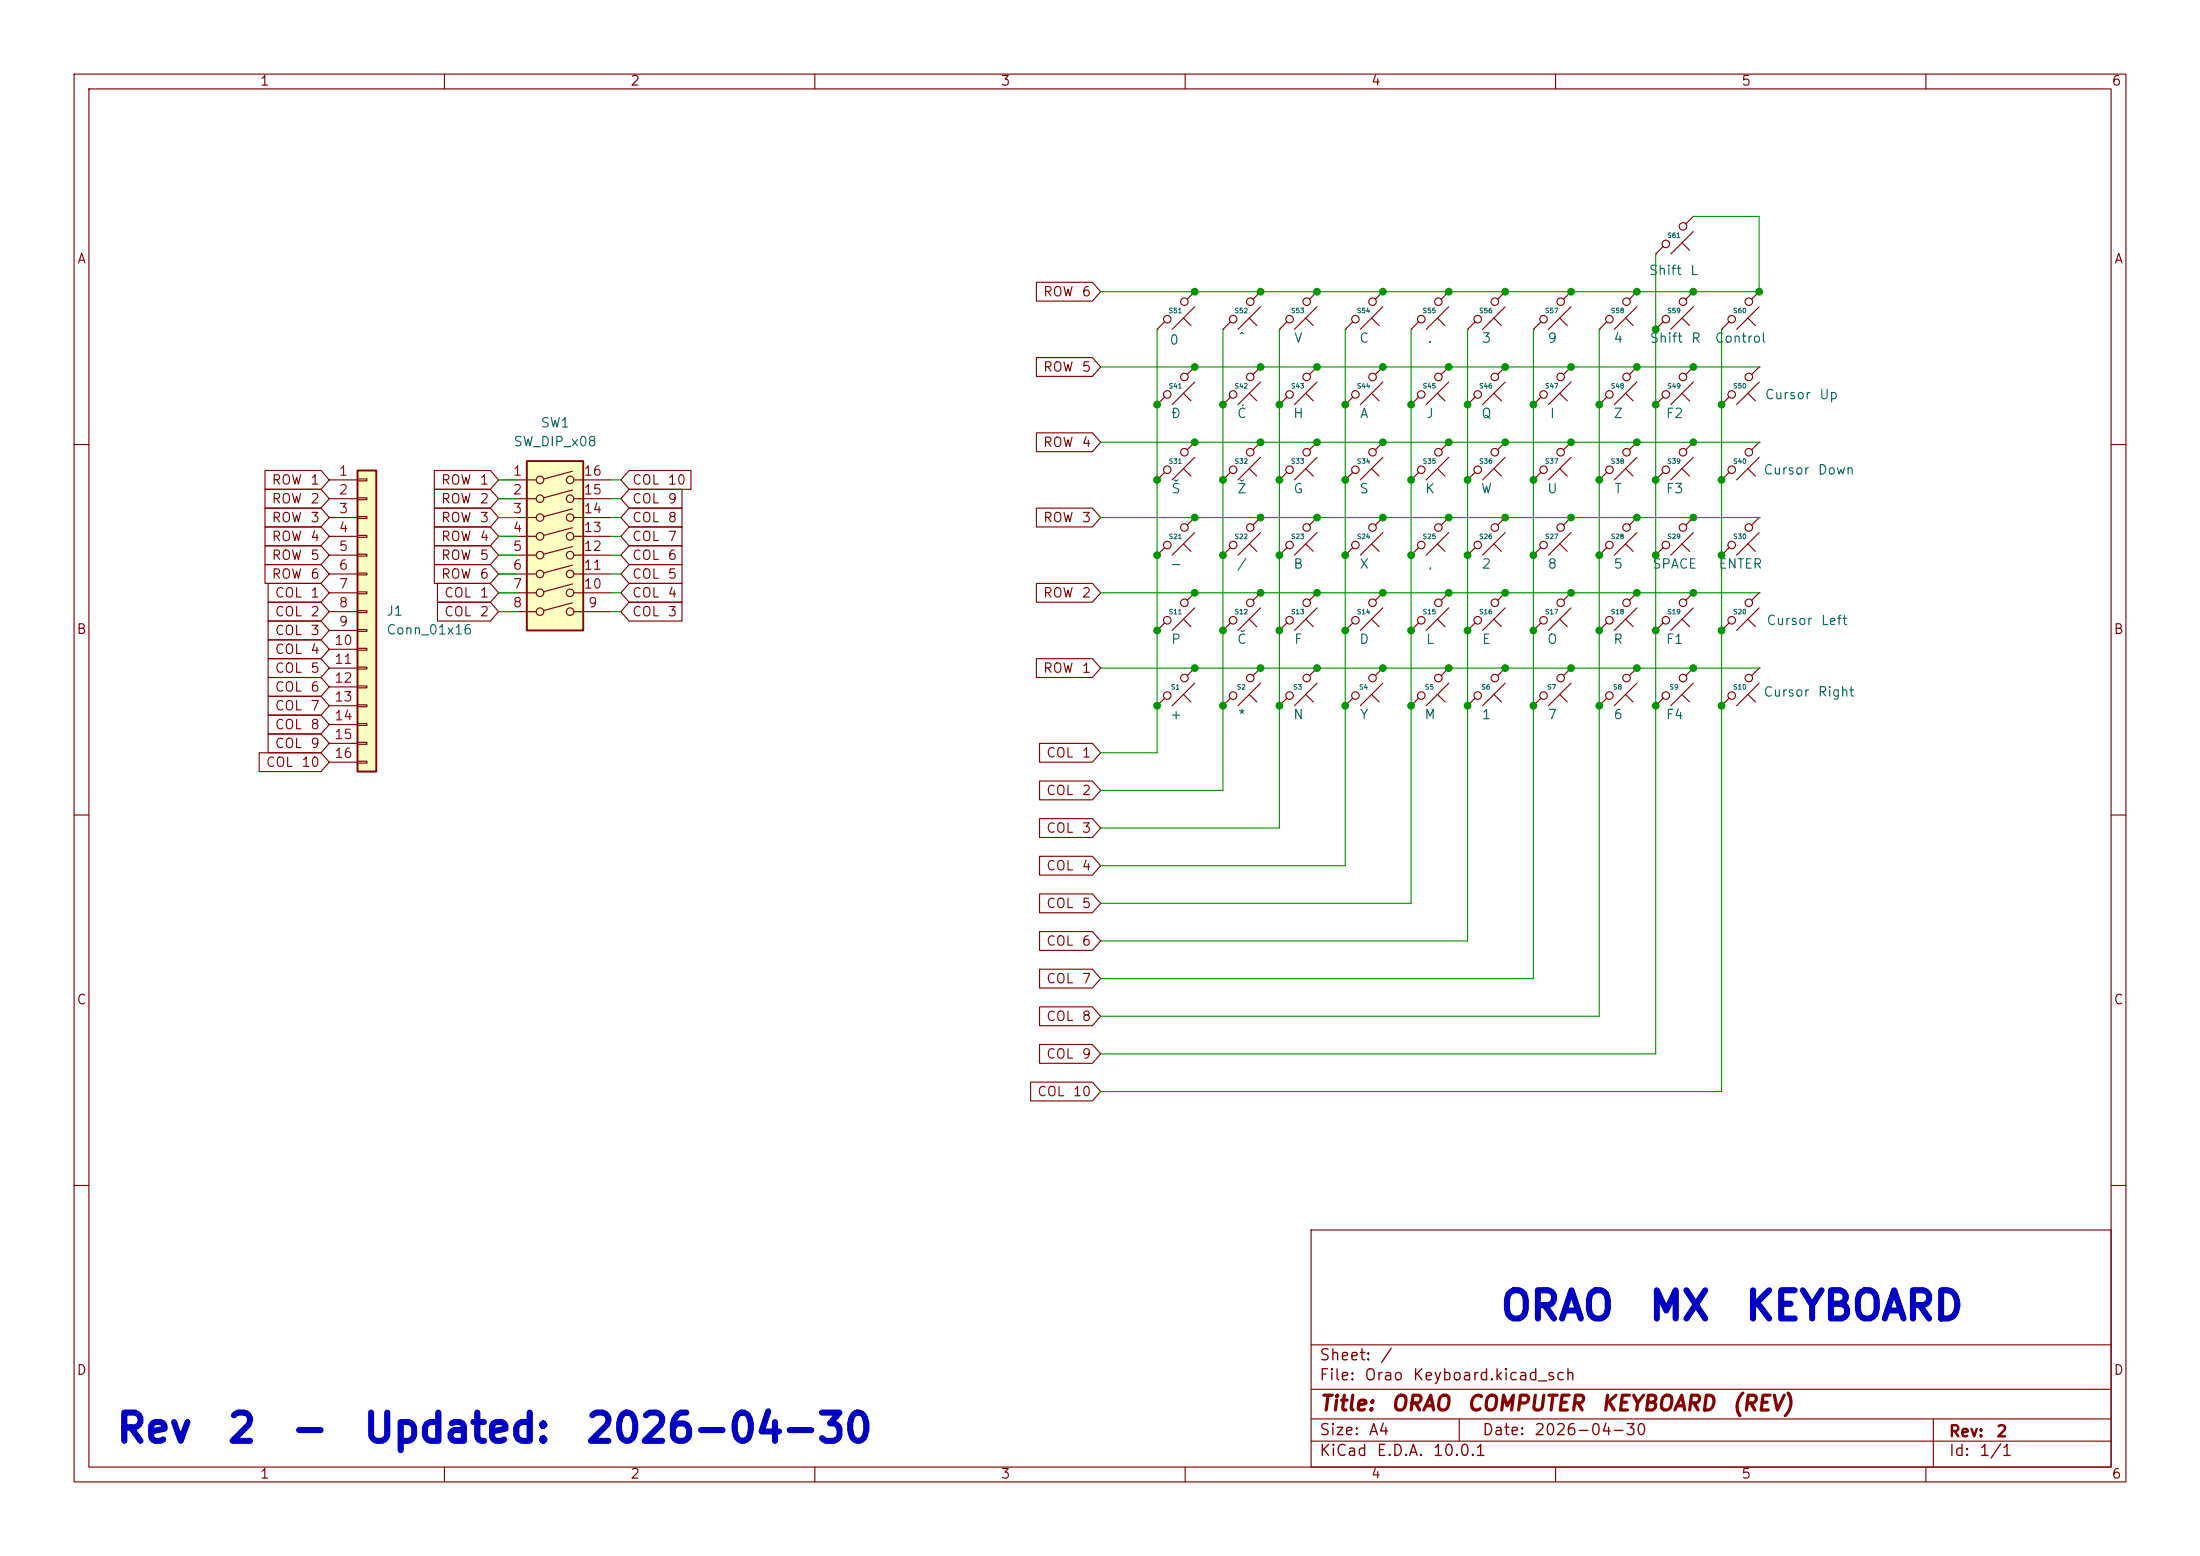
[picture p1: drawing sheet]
<svg xmlns="http://www.w3.org/2000/svg" width="297mm" height="210mm" viewBox="0 0 297 210" stroke-linecap="round" stroke-linejoin="round" font-family="sans-serif">
<g fill="none" stroke="#840000" stroke-width=".15">
<path d="M10 10h277v190h-277zM12 12h273v186h-273zM60 10v2M110 10v2M160 10v2M210 10v2M260 10v2M161.3 39.4l-1 1M161.3 39.4h.1M170.2 39.4l-1 1M170.2 39.4h.1M177.8 39.4l-1 1"/>
<path d="M177.8 39.4h.1M195.6 39.4l-1 1M195.6 39.4h.1M203.2 39.4l-1 1M203.2 39.4h.1M212.1 39.4l-1 1M212.1 39.4h.1M223.5 34.3h.1M224.5 33.3l-1 1M227.1 32.8l1 1M228.6 29.2l-1 1M228.6 29.2h.1"/>
<path d="M228.6 39.4l-1 1M228.6 39.4h.1M228.6 31.2l-3 3.1M237.5 39.4l-1 1M237.5 39.4h.1M156.2 54.6h.1M156.2 44.5h.1M157.2 53.6l-1 1M157.2 43.4l-1 1.1M159.8 53.1l1 1M159.8 42.9l1 1M161.3 59.7l-1 1"/>
<path d="M161.3 59.7h.1M161.3 49.5l-1 1M161.3 49.5h.1M161.3 51.6l-3.1 3M161.3 41.4l-3.1 3.1M165.1 54.6h.1M165.1 44.5h.1M166.1 53.6l-1 1M166.1 43.4l-1 1.1M168.7 53.1l1 1M168.7 42.9l1 1M170.2 49.5l-1 1"/>
<path d="M170.2 49.5h.1M170.2 59.7l-1 1M170.2 59.7h.1M170.2 51.6l-3.1 3M170.2 41.4l-3.1 3.1M172.7 54.6h.1M172.7 44.5h.1M173.7 53.6l-1 1M173.7 43.4l-1 1.1M176.3 53.1l1 1M176.3 42.9l1 1M177.8 49.5l-1 1"/>
<path d="M177.8 49.5h.1M177.8 51.6l-3 3M177.8 41.4l-3 3.1M181.6 54.6h.1M182.6 53.6l-1 1M185.2 53.1l1 1M186.7 59.7l-1 1M186.7 59.7h.1M186.7 49.5l-1 1M186.7 49.5h.1M186.7 51.6l-3.1 3M190.5 54.6h.1"/>
<path d="M190.5 44.5h.1M191.5 53.6l-1 1M191.5 43.4l-1 1.1M194.1 53.1l1 1M194.1 42.9l1 1M195.6 59.7l-1 1M195.6 59.7h.1M195.6 49.5l-1 1M195.6 49.5h.1M195.6 51.6l-3.1 3M195.6 41.4l-3.1 3.1M198.1 54.6h.1"/>
<path d="M198.1 44.5h.1M199.1 53.6l-1 1M199.1 43.4l-1 1.1M201.7 53.1l1 1M201.7 42.9l1 1M203.2 49.5l-1 1M203.2 49.5h.1M203.2 59.7l-1 1M203.2 59.7h.1M203.2 51.6l-3 3M203.2 41.4l-3 3.1M207 44.5h.1"/>
<path d="M207 54.6h.1M208 43.4l-1 1.1M208 53.6l-1 1M210.6 42.9l1 1M210.6 53.1l1 1M212.1 59.7l-1 1M212.1 59.7h.1M212.1 49.5l-1 1M212.1 49.5h.1M212.1 41.4l-3.1 3.1M212.1 51.6l-3.1 3M221 59.7l-1 1"/>
<path d="M221 59.7h.1M223.5 44.5h.1M224.5 43.4l-1 1.1M227.1 42.9l1 1M228.6 59.7l-1 1M228.6 59.7h.1M228.6 41.4l-3 3.1M232.4 54.6h.1M232.4 44.5h.1M233.4 53.6l-1 1M233.4 43.4l-1 1.1M236 53.1l1 1"/>
<path d="M236 42.9l1 1M237.5 59.7l-1 1M237.5 59.7h.1M237.5 49.5l-1 1M237.5 49.5h.1M237.5 51.6l-3.1 3M237.5 41.4l-3.1 3.1M10 60h2M156.2 64.8h.1M157.2 63.8l-1 1M159.8 63.2l1 1.1M161.3 61.7l-3.1 3.1"/>
<path d="M165.1 64.8h.1M166.1 63.8l-1 1M168.7 63.2l1 1.1M170.2 61.7l-3.1 3.1M172.7 74.9h.1M173.7 73.9l-1 1M176.3 73.4l1 1M177.8 69.9l-1 1M177.8 69.9h.1M177.8 71.9l-3 3M181.6 64.8h.1M182.6 63.8l-1 1"/>
<path d="M185.2 63.2l1 1.1M186.7 61.7l-3.1 3.1M190.5 64.8h.1M190.5 74.9h.1M191.5 63.8l-1 1M191.5 73.9l-1 1M194.1 63.2l1 1.1M194.1 73.4l1 1M195.6 69.9l-1 1M195.6 69.9h.1M195.6 61.7l-3.1 3.1M195.6 71.9l-3.1 3"/>
<path d="M198.1 64.8h.1M198.1 74.9h.1M199.1 63.8l-1 1M199.1 73.9l-1 1M201.7 63.2l1 1.1M201.7 73.4l1 1M203.2 69.9l-1 1M203.2 69.9h.1M203.2 61.7l-3 3.1M203.2 71.9l-3 3M207 64.8h.1M207 74.9h.1"/>
<path d="M208 63.8l-1 1M208 73.9l-1 1M210.6 63.2l1 1.1M210.6 73.4l1 1M212.1 69.9l-1 1M212.1 69.9h.1M212.1 61.7l-3.1 3.1M212.1 71.9l-3.1 3M215.9 74.9h.1M215.9 64.8h.1M216.9 73.9l-1 1M216.9 63.8l-1 1"/>
<path d="M219.5 73.4l1 1M219.5 63.2l1 1.1M221 69.9l-1 1M221 69.9h.1M221 71.9l-3.1 3M221 61.7l-3.1 3.1M223.5 74.9h.1M223.5 64.8h.1M224.5 73.9l-1 1M224.5 63.8l-1 1M227.1 73.4l1 1M227.1 63.2l1 1.1"/>
<path d="M228.6 69.9l-1 1M228.6 69.9h.1M228.6 71.9l-3 3M228.6 61.7l-3 3.1M232.4 64.8h.1M232.4 74.9h.1M233.4 63.8l-1 1M233.4 73.9l-1 1M236 63.2l1 1.1M236 73.4l1 1M237.5 69.9l-1 1M237.5 69.9h.1"/>
<path d="M237.5 61.7l-3.1 3.1M237.5 71.9l-3.1 3M285 60h2M156.2 95.3h.1M157.2 94.2l-1 1.1M159.8 93.7l1 1M161.3 90.2l-1 1M161.3 90.2h.1M161.3 92.2l-3.1 3.1M165.1 95.3h.1M166.1 94.2l-1 1.1M168.7 93.7l1 1"/>
<path d="M170.2 90.2l-1 1M170.2 90.2h.1M170.2 92.2l-3.1 3.1M172.7 85.1h.1M173.7 84.1l-1 1M176.3 83.6l1 1M177.8 80l-1 1M177.8 80h.1M177.8 82l-3 3.1M181.6 85.1h.1M182.6 84.1l-1 1M185.2 83.6l1 1"/>
<path d="M186.7 80l-1 1M186.7 80h.1M186.7 82l-3.1 3.1M190.5 85.1h.1M191.5 84.1l-1 1M194.1 83.6l1 1M195.6 80l-1 1M195.6 80h.1M195.6 82l-3.1 3.1M198.1 95.3h.1M198.1 85.1h.1M199.1 94.2l-1 1.1"/>
<path d="M199.1 84.1l-1 1M201.7 93.7l1 1M201.7 83.6l1 1M203.2 90.2l-1 1M203.2 90.2h.1M203.2 80l-1 1M203.2 80h.1M203.2 92.2l-3 3.1M203.2 82l-3 3.1M207 95.3h.1M207 85.1h.1M208 94.2l-1 1.1"/>
<path d="M208 84.1l-1 1M210.6 93.7l1 1M210.6 83.6l1 1M212.1 90.2l-1 1M212.1 90.2h.1M212.1 80l-1 1M212.1 80h.1M212.1 92.2l-3.1 3.1M212.1 82l-3.1 3.1M215.9 95.3h.1M215.9 85.1h.1M216.9 94.2l-1 1.1"/>
<path d="M216.9 84.1l-1 1M219.5 93.7l1 1M219.5 83.6l1 1M221 90.2l-1 1M221 90.2h.1M221 80l-1 1M221 80h.1M221 92.2l-3.1 3.1M221 82l-3.1 3.1M223.5 95.3h.1M223.5 85.1h.1M224.5 94.2l-1 1.1"/>
<path d="M224.5 84.1l-1 1M227.1 93.7l1 1M227.1 83.6l1 1M228.6 90.2l-1 1M228.6 90.2h.1M228.6 80l-1 1M228.6 80h.1M228.6 92.2l-3 3.1M228.6 82l-3 3.1M232.4 85.1h.1M232.4 95.3h.1M233.4 84.1l-1 1"/>
<path d="M233.4 94.2l-1 1.1M236 83.6l1 1M236 93.7l1 1M237.5 80l-1 1M237.5 80h.1M237.5 90.2l-1 1M237.5 90.2h.1M237.5 82l-3.1 3.1M237.5 92.2l-3.1 3.1M10 110h2M285 110h2M10 160h2"/>
<path d="M177 166h108v32h-108zM285 160h2M60 198v2M110 198v2M160 198v2M177 194.5h108M177 191.5h108M177 187.5h108M177 181.5h108M197 191.5v3M210 198v2M260 198v2"/>
<path d="M261 191.5v6.5"/>
<circle cx="224.9" cy="32.9" r=".51"/>
<circle cx="227.2" cy="30.6" r=".51"/>
<circle cx="157.6" cy="43.1" r=".51"/>
<circle cx="157.6" cy="53.2" r=".51"/>
<circle cx="159.9" cy="50.9" r=".51"/>
<circle cx="159.9" cy="40.7" r=".51"/>
<circle cx="166.5" cy="43.1" r=".51"/>
<circle cx="166.5" cy="53.2" r=".51"/>
<circle cx="168.8" cy="50.9" r=".51"/>
<circle cx="168.8" cy="40.7" r=".51"/>
<circle cx="174.1" cy="43.1" r=".51"/>
<circle cx="174.1" cy="53.2" r=".51"/>
<circle cx="176.4" cy="40.7" r=".51"/>
<circle cx="176.4" cy="50.9" r=".51"/>
<circle cx="183" cy="53.2" r=".51"/>
<circle cx="185.3" cy="50.9" r=".51"/>
<circle cx="191.9" cy="43.1" r=".51"/>
<circle cx="191.9" cy="53.2" r=".51"/>
<circle cx="194.2" cy="40.7" r=".51"/>
<circle cx="194.2" cy="50.9" r=".51"/>
<circle cx="199.5" cy="53.2" r=".51"/>
<circle cx="199.5" cy="43.1" r=".51"/>
<circle cx="201.8" cy="50.9" r=".51"/>
<circle cx="201.8" cy="40.7" r=".51"/>
<circle cx="208.4" cy="53.2" r=".51"/>
<circle cx="208.4" cy="43.1" r=".51"/>
<circle cx="210.7" cy="50.9" r=".51"/>
<circle cx="210.7" cy="40.7" r=".51"/>
<circle cx="224.9" cy="43.1" r=".51"/>
<circle cx="227.2" cy="40.7" r=".51"/>
<circle cx="233.8" cy="43.1" r=".51"/>
<circle cx="233.8" cy="53.2" r=".51"/>
<circle cx="236.1" cy="50.9" r=".51"/>
<circle cx="236.1" cy="40.7" r=".51"/>
<circle cx="157.6" cy="63.4" r=".51"/>
<circle cx="159.9" cy="61" r=".51"/>
<circle cx="166.5" cy="63.4" r=".51"/>
<circle cx="168.8" cy="61" r=".51"/>
<circle cx="174.1" cy="73.6" r=".51"/>
<circle cx="176.4" cy="71.2" r=".51"/>
<circle cx="183" cy="63.4" r=".51"/>
<circle cx="185.3" cy="61" r=".51"/>
<circle cx="191.9" cy="63.4" r=".51"/>
<circle cx="191.9" cy="73.6" r=".51"/>
<circle cx="194.2" cy="71.2" r=".51"/>
<circle cx="194.2" cy="61" r=".51"/>
<circle cx="199.5" cy="73.6" r=".51"/>
<circle cx="199.5" cy="63.4" r=".51"/>
<circle cx="201.8" cy="71.2" r=".51"/>
<circle cx="201.8" cy="61" r=".51"/>
<circle cx="208.4" cy="73.6" r=".51"/>
<circle cx="208.4" cy="63.4" r=".51"/>
<circle cx="210.7" cy="61" r=".51"/>
<circle cx="210.7" cy="71.2" r=".51"/>
<circle cx="217.3" cy="73.6" r=".51"/>
<circle cx="217.3" cy="63.4" r=".51"/>
<circle cx="219.6" cy="71.2" r=".51"/>
<circle cx="219.6" cy="61" r=".51"/>
<circle cx="224.9" cy="63.4" r=".51"/>
<circle cx="224.9" cy="73.6" r=".51"/>
<circle cx="227.2" cy="71.2" r=".51"/>
<circle cx="227.2" cy="61" r=".51"/>
<circle cx="233.8" cy="63.4" r=".51"/>
<circle cx="233.8" cy="73.6" r=".51"/>
<circle cx="236.1" cy="71.2" r=".51"/>
<circle cx="236.1" cy="61" r=".51"/>
<circle cx="157.6" cy="93.9" r=".51"/>
<circle cx="159.9" cy="91.5" r=".51"/>
<circle cx="166.5" cy="93.9" r=".51"/>
<circle cx="168.8" cy="91.5" r=".51"/>
<circle cx="174.1" cy="83.7" r=".51"/>
<circle cx="176.4" cy="81.4" r=".51"/>
<circle cx="183" cy="83.7" r=".51"/>
<circle cx="185.3" cy="81.4" r=".51"/>
<circle cx="191.9" cy="83.7" r=".51"/>
<circle cx="194.2" cy="81.4" r=".51"/>
<circle cx="199.5" cy="93.9" r=".51"/>
<circle cx="199.5" cy="83.7" r=".51"/>
<circle cx="201.8" cy="91.5" r=".51"/>
<circle cx="201.8" cy="81.4" r=".51"/>
<circle cx="208.4" cy="93.9" r=".51"/>
<circle cx="208.4" cy="83.7" r=".51"/>
<circle cx="210.7" cy="81.4" r=".51"/>
<circle cx="210.7" cy="91.5" r=".51"/>
<circle cx="217.3" cy="93.9" r=".51"/>
<circle cx="217.3" cy="83.7" r=".51"/>
<circle cx="219.6" cy="91.5" r=".51"/>
<circle cx="219.6" cy="81.4" r=".51"/>
<circle cx="224.9" cy="83.7" r=".51"/>
<circle cx="224.9" cy="93.9" r=".51"/>
<circle cx="227.2" cy="81.4" r=".51"/>
<circle cx="227.2" cy="91.5" r=".51"/>
<circle cx="233.8" cy="93.9" r=".51"/>
<circle cx="233.8" cy="83.7" r=".51"/>
<circle cx="236.1" cy="91.5" r=".51"/>
<circle cx="236.1" cy="81.4" r=".51"/>
</g>
<path d="M48.3 63.5h2.5v40.6h-2.5z" fill="#ffffc2"/>
<path d="M48.3 63.5h2.5v40.6h-2.5z" fill="none" stroke="#840000" stroke-width=".25"/>
<g fill="none" stroke="#840000" stroke-width=".15">
<path d="M44.4 64.8h3.9M44.4 67.3h3.9M44.4 69.9h3.9M44.4 72.4h3.9M44.4 74.9h3.9M44.4 77.5h3.9M48.3 64.6h1.2v.3h-1.2zM48.3 67.2h1.2v.2h-1.2zM48.3 69.7h1.2v.3h-1.2zM48.3 72.3h1.2v.2h-1.2zM48.3 74.8h1.2v.3h-1.2zM48.3 77.3h1.2v.3h-1.2z"/>
<path d="M48.3 79.9h1.2v.2h-1.2zM44.4 80h3.9M44.4 82.6h3.9M44.4 85.1h3.9M44.4 87.6h3.9M44.4 90.2h3.9M44.4 92.7h3.9M44.4 95.3h3.9M44.4 97.8h3.9M48.3 82.4h1.2v.3h-1.2zM48.3 85h1.2v.2h-1.2zM48.3 87.5h1.2v.3h-1.2z"/>
<path d="M48.3 90h1.2v.3h-1.2zM48.3 92.6h1.2v.2h-1.2zM48.3 95.1h1.2v.3h-1.2zM48.3 97.7h1.2v.2h-1.2zM44.4 100.3h3.9M44.4 102.9h3.9M48.3 100.2h1.2v.3h-1.2zM48.3 102.7h1.2v.3h-1.2z"/>
</g>
<path d="M71.1 62.2h7.6v22.9h-7.6z" fill="#ffffc2"/>
<g fill="none" stroke="#840000" stroke-width=".15">
<path d="M139.9 38.1h7.6l1.1 1.3-1.1 1.2h-7.6zM186.7 39.4l-1 1M186.7 39.4h.1M221 39.4l-1 1M221 39.4h.1M139.9 58.4h7.6l1.1 1.3-1.1 1.3h-7.6zM139.9 48.3h7.6l1.1 1.2-1.1 1.3h-7.6zM177.8 59.7l-1 1M177.8 59.7h.1M181.6 44.5h.1M182.6 43.4l-1 1.1M185.2 42.9l1 1"/>
<path d="M186.7 41.4l-3.1 3.1M215.9 44.5h.1M215.9 54.6h.1M216.9 43.4l-1 1.1M216.9 53.6l-1 1M219.5 42.9l1 1M219.5 53.1l1 1M221 49.5l-1 1M221 49.5h.1M221 41.4l-3.1 3.1M221 51.6l-3.1 3M223.5 54.6h.1"/>
<path d="M224.5 53.6l-1 1M227.1 53.1l1 1M228.6 49.5l-1 1M228.6 49.5h.1M228.6 51.6l-3 3M35.8 73.7h7.5l1.1 1.2-1.1 1.3h-7.5zM35.8 76.2h7.5l1.1 1.3-1.1 1.2h-7.5zM35.8 71.1h7.5l1.1 1.3-1.1 1.3h-7.5zM35.8 66h7.5l1.1 1.3-1.1 1.3h-7.5zM35.8 68.6h7.5l1.1 1.3-1.1 1.2h-7.5zM35.8 63.5h7.5l1.1 1.3-1.1 1.2h-7.5zM36.2 78.7h7.1l1.1 1.3-1.1 1.3h-7.1z"/>
<path d="M58.6 73.7h7.6l1.1 1.2-1.1 1.3h-7.6zM58.6 63.5h7.6l1.1 1.3-1.1 1.2h-7.6zM58.6 71.1h7.6l1.1 1.3-1.1 1.3h-7.6zM58.6 66h7.6l1.1 1.3-1.1 1.3h-7.6zM58.6 68.6h7.6l1.1 1.3-1.1 1.2h-7.6zM58.6 76.2h7.6l1.1 1.3-1.1 1.2h-7.6zM59.1 78.7h7.1l1.1 1.3-1.1 1.3h-7.1zM67.3 64.8h5.1M67.3 67.3h5.1M67.3 69.9h5.1M67.3 72.4h5.1M67.3 74.9h5.1"/>
<path d="M67.3 77.5h5.1M77.3 63.6l-3.9 1M77.3 66.1l-3.9 1.1M77.3 68.7l-3.9 1M77.3 71.2l-3.9 1.1M77.3 73.8l-3.9 1M77.3 76.3l-3.9 1M77.3 78.8l-3.9 1.1M77.5 64.8h5M77.5 67.3h5M77.5 69.9h5M77.5 72.4h5"/>
<path d="M77.5 74.9h5M77.5 77.5h5M84.9 63.5h8.4v2.5h-8.4l-1.1-1.2zM84.9 68.6h7.2v2.5h-7.2l-1.1-1.2zM84.9 66h7.2v2.6h-7.2l-1.1-1.3zM84.9 78.7h7.2v2.6h-7.2l-1.1-1.3zM84.9 73.7h7.2v2.5h-7.2l-1.1-1.3zM84.9 76.2h7.2v2.5h-7.2l-1.1-1.2zM84.9 71.1h7.2v2.6h-7.2l-1.1-1.3zM139.9 68.6h7.6l1.1 1.3-1.1 1.2h-7.6zM139.9 78.7h7.6l1.1 1.3-1.1 1.3h-7.6zM156.2 74.9h.1"/>
<path d="M157.2 73.9l-1 1M159.8 73.4l1 1M161.3 69.9l-1 1M161.3 69.9h.1M161.3 71.9l-3.1 3M165.1 74.9h.1M166.1 73.9l-1 1M168.7 73.4l1 1M170.2 69.9l-1 1M170.2 69.9h.1M170.2 71.9l-3.1 3M172.7 64.8h.1"/>
<path d="M173.7 63.8l-1 1M176.3 63.2l1 1.1M177.8 61.7l-3 3.1M181.6 74.9h.1M182.6 73.9l-1 1M185.2 73.4l1 1M186.7 69.9l-1 1M186.7 69.9h.1M186.7 71.9l-3.1 3M36.2 86.4h7.1l1.1 1.2-1.1 1.3h-7.1zM36.2 91.4h7.1l1.1 1.3-1.1 1.3h-7.1zM36.2 99.1h7.1l1.1 1.2-1.1 1.3h-7.1z"/>
<path d="M36.2 88.9h7.1l1.1 1.3-1.1 1.2h-7.1zM36.2 96.5h7.1l1.1 1.3-1.1 1.3h-7.1zM36.2 94h7.1l1.1 1.3-1.1 1.2h-7.1zM36.2 83.8h7.1l1.1 1.3-1.1 1.3h-7.1zM36.2 81.3h7.1l1.1 1.3-1.1 1.2h-7.1zM59.1 81.3h7.1l1.1 1.3-1.1 1.2h-7.1zM67.3 80h5.1M67.3 82.6h5.1M77.3 81.4l-3.9 1M77.5 80h5M77.5 82.6h5M84.9 81.3h7.2v2.5h-7.2l-1.1-1.2z"/>
<path d="M139.9 88.9h7.6l1.1 1.3-1.1 1.2h-7.6zM156.2 85.1h.1M157.2 84.1l-1 1M159.8 83.6l1 1M161.3 80l-1 1M161.3 80h.1M161.3 82l-3.1 3.1M165.1 85.1h.1M166.1 84.1l-1 1M168.7 83.6l1 1M170.2 80l-1 1M170.2 80h.1"/>
<path d="M170.2 82l-3.1 3.1M172.7 95.3h.1M173.7 94.2l-1 1.1M176.3 93.7l1 1M177.8 90.2l-1 1M177.8 90.2h.1M177.8 92.2l-3 3.1M181.6 95.3h.1M182.6 94.2l-1 1.1M185.2 93.7l1 1M186.7 90.2l-1 1M186.7 90.2h.1"/>
<path d="M186.7 92.2l-3.1 3.1M190.5 95.3h.1M191.5 94.2l-1 1.1M194.1 93.7l1 1M195.6 90.2l-1 1M195.6 90.2h.1M195.6 92.2l-3.1 3.1M35 101.6h8.3l1.1 1.3-1.1 1.2h-8.3zM140.3 105.4h7.2l1.1 1.3-1.1 1.3h-7.2zM140.3 100.3h7.2l1.1 1.3-1.1 1.3h-7.2zM140.3 115.6h7.2l1.1 1.2-1.1 1.3h-7.2zM140.3 110.5h7.2l1.1 1.3-1.1 1.2h-7.2z"/>
<path d="M140.3 120.6h7.2l1.1 1.3-1.1 1.3h-7.2zM140.3 130.8h7.2l1.1 1.3-1.1 1.3h-7.2zM140.3 125.7h7.2l1.1 1.3-1.1 1.3h-7.2zM140.3 135.9h7.2l1.1 1.3-1.1 1.2h-7.2zM139.1 146h8.4l1.1 1.3-1.1 1.3h-8.4zM140.3 141h7.2l1.1 1.2-1.1 1.3h-7.2z"/>
<circle cx="183" cy="43.1" r=".51"/>
<circle cx="185.3" cy="40.7" r=".51"/>
<circle cx="217.3" cy="53.2" r=".51"/>
<circle cx="217.3" cy="43.1" r=".51"/>
<circle cx="219.6" cy="40.7" r=".51"/>
<circle cx="219.6" cy="50.9" r=".51"/>
<circle cx="224.9" cy="53.2" r=".51"/>
<circle cx="227.2" cy="50.9" r=".51"/>
<circle cx="72.9" cy="67.3" r=".51"/>
<circle cx="72.9" cy="72.4" r=".51"/>
<circle cx="72.9" cy="64.8" r=".51"/>
<circle cx="72.9" cy="74.9" r=".51"/>
<circle cx="72.9" cy="77.5" r=".51"/>
<circle cx="72.9" cy="69.9" r=".51"/>
<circle cx="77" cy="67.3" r=".51"/>
<circle cx="77" cy="64.8" r=".51"/>
<circle cx="77" cy="69.9" r=".51"/>
<circle cx="77" cy="72.4" r=".51"/>
<circle cx="77" cy="77.5" r=".51"/>
<circle cx="77" cy="74.9" r=".51"/>
<circle cx="157.6" cy="73.6" r=".51"/>
<circle cx="159.9" cy="71.2" r=".51"/>
<circle cx="166.5" cy="73.6" r=".51"/>
<circle cx="168.8" cy="71.2" r=".51"/>
<circle cx="174.1" cy="63.4" r=".51"/>
<circle cx="176.4" cy="61" r=".51"/>
<circle cx="183" cy="73.6" r=".51"/>
<circle cx="185.3" cy="71.2" r=".51"/>
<circle cx="72.9" cy="82.6" r=".51"/>
<circle cx="72.9" cy="80" r=".51"/>
<circle cx="77" cy="80" r=".51"/>
<circle cx="77" cy="82.6" r=".51"/>
<circle cx="157.6" cy="83.7" r=".51"/>
<circle cx="159.9" cy="81.4" r=".51"/>
<circle cx="166.5" cy="83.7" r=".51"/>
<circle cx="168.8" cy="81.4" r=".51"/>
<circle cx="174.1" cy="93.9" r=".51"/>
<circle cx="176.4" cy="91.5" r=".51"/>
<circle cx="183" cy="93.9" r=".51"/>
<circle cx="185.3" cy="91.5" r=".51"/>
<circle cx="191.9" cy="93.9" r=".51"/>
<circle cx="194.2" cy="91.5" r=".51"/>
</g>
<path d="M71.1 62.2h7.6v22.9h-7.6z" fill="none" stroke="#840000" stroke-width=".25"/>
<g fill="none" stroke="#009600" stroke-width=".15">
<path d="M223.5 34.3v107.9h-74.9M228.6 29.2h8.9v10.2h-88.9M148.6 49.5h88.9M148.6 59.7h88.9M156.2 44.5v57.1h-7.6M165.1 44.5v62.2h-16.5M172.7 44.5v67.3h-24.1M181.6 44.5v72.3h-33M190.5 44.5v77.4h-41.9M198.1 44.5v82.5h-49.5M207 44.5v87.6h-58.4M215.9 44.5v92.7h-67.3"/>
<path d="M232.4 44.5v102.8h-83.8M67.3 69.9h2.5M67.3 64.8h2.5M67.3 67.3h2.5M67.3 74.9h2.5M67.3 72.4h2.5M67.3 77.5h2.5M82.5 69.9h1.3M82.5 64.8h1.3M82.5 67.3h1.3M82.5 74.9h1.3M82.5 72.4h1.3"/>
<path d="M82.5 77.5h1.3M148.6 69.9h88.9M67.3 80h2.5M67.3 82.6h2.5M82.5 80h1.3M82.5 82.6h1.3M148.6 80h88.9M148.6 90.2h88.9"/>
</g>
<g fill="#009600" stroke="#009600" stroke-width=".14">
<circle cx="207" cy="95.3" r=".46"/>
<circle cx="223.5" cy="95.3" r=".46"/>
<circle cx="215.9" cy="95.3" r=".46"/>
<circle cx="207" cy="85.1" r=".46"/>
<circle cx="215.9" cy="85.1" r=".46"/>
<circle cx="212.1" cy="90.2" r=".46"/>
<circle cx="203.2" cy="69.9" r=".46"/>
<circle cx="212.1" cy="80" r=".46"/>
<circle cx="203.2" cy="80" r=".46"/>
<circle cx="215.9" cy="74.9" r=".46"/>
<circle cx="232.4" cy="95.3" r=".46"/>
<circle cx="232.4" cy="85.1" r=".46"/>
<circle cx="228.6" cy="90.2" r=".46"/>
<circle cx="203.2" cy="59.7" r=".46"/>
<circle cx="207" cy="54.6" r=".46"/>
<circle cx="215.9" cy="54.6" r=".46"/>
<circle cx="203.2" cy="49.5" r=".46"/>
<circle cx="212.1" cy="69.9" r=".46"/>
<circle cx="207" cy="64.8" r=".46"/>
<circle cx="212.1" cy="49.5" r=".46"/>
<circle cx="195.6" cy="69.9" r=".46"/>
<circle cx="198.1" cy="64.8" r=".46"/>
<circle cx="212.1" cy="39.4" r=".46"/>
<circle cx="203.2" cy="39.4" r=".46"/>
<circle cx="195.6" cy="49.5" r=".46"/>
<circle cx="195.6" cy="39.4" r=".46"/>
<circle cx="223.5" cy="54.6" r=".46"/>
<circle cx="232.4" cy="54.6" r=".46"/>
<circle cx="237.5" cy="39.4" r=".46"/>
<circle cx="221" cy="59.7" r=".46"/>
<circle cx="212.1" cy="59.7" r=".46"/>
<circle cx="215.9" cy="64.8" r=".46"/>
<circle cx="223.5" cy="64.8" r=".46"/>
<circle cx="232.4" cy="74.9" r=".46"/>
<circle cx="221" cy="49.5" r=".46"/>
<circle cx="228.6" cy="39.4" r=".46"/>
<circle cx="223.5" cy="44.5" r=".46"/>
<circle cx="221" cy="39.4" r=".46"/>
<circle cx="228.6" cy="49.5" r=".46"/>
<circle cx="232.4" cy="64.8" r=".46"/>
<circle cx="228.6" cy="59.7" r=".46"/>
<circle cx="223.5" cy="74.9" r=".46"/>
<circle cx="221" cy="69.9" r=".46"/>
<circle cx="228.6" cy="69.9" r=".46"/>
<circle cx="228.6" cy="80" r=".46"/>
<circle cx="221" cy="80" r=".46"/>
<circle cx="223.5" cy="85.1" r=".46"/>
<circle cx="221" cy="90.2" r=".46"/>
<circle cx="195.6" cy="90.2" r=".46"/>
<circle cx="203.2" cy="90.2" r=".46"/>
<circle cx="198.1" cy="85.1" r=".46"/>
<circle cx="207" cy="74.9" r=".46"/>
<circle cx="198.1" cy="74.9" r=".46"/>
<circle cx="165.1" cy="95.3" r=".46"/>
<circle cx="156.2" cy="95.3" r=".46"/>
<circle cx="161.3" cy="90.2" r=".46"/>
<circle cx="198.1" cy="54.6" r=".46"/>
<circle cx="181.6" cy="54.6" r=".46"/>
<circle cx="186.7" cy="69.9" r=".46"/>
<circle cx="177.8" cy="69.9" r=".46"/>
<circle cx="161.3" cy="49.5" r=".46"/>
<circle cx="172.7" cy="54.6" r=".46"/>
<circle cx="177.8" cy="59.7" r=".46"/>
<circle cx="181.6" cy="64.8" r=".46"/>
<circle cx="170.2" cy="39.4" r=".46"/>
<circle cx="170.2" cy="49.5" r=".46"/>
<circle cx="161.3" cy="39.4" r=".46"/>
<circle cx="161.3" cy="59.7" r=".46"/>
<circle cx="156.2" cy="64.8" r=".46"/>
<circle cx="186.7" cy="39.4" r=".46"/>
<circle cx="186.7" cy="49.5" r=".46"/>
<circle cx="190.5" cy="54.6" r=".46"/>
<circle cx="177.8" cy="39.4" r=".46"/>
<circle cx="177.8" cy="49.5" r=".46"/>
<circle cx="186.7" cy="59.7" r=".46"/>
<circle cx="190.5" cy="64.8" r=".46"/>
<circle cx="195.6" cy="59.7" r=".46"/>
<circle cx="161.3" cy="69.9" r=".46"/>
<circle cx="165.1" cy="64.8" r=".46"/>
<circle cx="156.2" cy="54.6" r=".46"/>
<circle cx="165.1" cy="54.6" r=".46"/>
<circle cx="156.2" cy="74.9" r=".46"/>
<circle cx="165.1" cy="74.9" r=".46"/>
<circle cx="165.1" cy="85.1" r=".46"/>
<circle cx="161.3" cy="80" r=".46"/>
<circle cx="156.2" cy="85.1" r=".46"/>
<circle cx="170.2" cy="80" r=".46"/>
<circle cx="170.2" cy="90.2" r=".46"/>
<circle cx="172.7" cy="74.9" r=".46"/>
<circle cx="172.7" cy="85.1" r=".46"/>
<circle cx="198.1" cy="95.3" r=".46"/>
<circle cx="186.7" cy="90.2" r=".46"/>
<circle cx="190.5" cy="95.3" r=".46"/>
<circle cx="181.6" cy="74.9" r=".46"/>
<circle cx="186.7" cy="80" r=".46"/>
<circle cx="177.8" cy="80" r=".46"/>
<circle cx="170.2" cy="69.9" r=".46"/>
<circle cx="177.8" cy="90.2" r=".46"/>
<circle cx="172.7" cy="95.3" r=".46"/>
<circle cx="181.6" cy="95.3" r=".46"/>
<circle cx="172.7" cy="64.8" r=".46"/>
<circle cx="170.2" cy="59.7" r=".46"/>
<circle cx="181.6" cy="85.1" r=".46"/>
<circle cx="190.5" cy="74.9" r=".46"/>
<circle cx="190.5" cy="85.1" r=".46"/>
<circle cx="195.6" cy="80" r=".46"/>
</g>
<g font-size="3.8" fill="#0000c2">
<text x="202.3" y="179.1">ORAO</text>
<text x="222.4" y="179.1">MX</text>
<text x="235.4" y="179.1">KEYBOARD</text>
<text x="15.5" y="195.6">Rev</text>
<text x="30.5" y="195.6">2</text>
<text x="39.1" y="195.6">-</text>
<text x="48.8" y="195.6">Updated:</text>
<text x="78.8" y="195.6">2026-04-30</text>
</g>
<g font-size="2" fill="#840000">
<text x="178" y="190.9">Title:</text>
<text x="187.7" y="190.9">ORAO</text>
<text x="197.9" y="190.9">COMPUTER</text>
<text x="216" y="190.9">KEYBOARD</text>
<text x="233.7" y="190.9">(REV)</text>
</g>
<g font-size="1.5" fill="#840000">
<text x="178" y="184">Sheet:</text>
<text x="186.2" y="184">/</text>
<text x="178" y="186.7">File:</text>
<text x="184.1" y="186.7">Orao</text>
<text x="190.6" y="186.7">Keyboard.kicad_sch</text>
<text x="178" y="196.9">KiCad</text>
<text x="178" y="194.1">Size:</text>
<text x="184.7" y="194.1">A4</text>
<text x="185.7" y="196.9">E.D.A.</text>
<text x="193.3" y="196.9">10.0.1</text>
<text x="200" y="194.1">Date:</text>
<text x="207" y="194.1">2026-04-30</text>
<text x="263" y="194.3">Rev:</text>
<text x="263" y="196.9">Id:</text>
<text x="267.1" y="196.9">1/1</text>
<text x="269.4" y="194.3">2</text>
</g>
<g font-size="1.3" fill="#840000">
<text x="35" y="11.9">1</text>
<text x="85" y="11.9">2</text>
<text x="135" y="11.9">3</text>
<text x="185" y="11.9">4</text>
<text x="235" y="11.9">5</text>
<text x="285" y="11.9">6</text>
<text x="10.3" y="35.9">A</text>
<text x="285.3" y="35.9">A</text>
<text x="140.7" y="40.3">ROW</text>
<text x="146" y="40.3">6</text>
<text x="140.7" y="50.5">ROW</text>
<text x="146" y="50.5">5</text>
<text x="36.6" y="65.7">ROW</text>
<text x="41.8" y="65.7">1</text>
<text x="59.4" y="65.7">ROW</text>
<text x="64.7" y="65.7">1</text>
<text x="85.2" y="65.7">COL</text>
<text x="90" y="65.7">10</text>
<text x="140.7" y="60.6">ROW</text>
<text x="146" y="60.6">4</text>
<text x="36.6" y="68.3">ROW</text>
<text x="36.6" y="70.8">ROW</text>
<text x="41.8" y="68.3">2</text>
<text x="41.8" y="70.8">3</text>
<text x="59.4" y="68.3">ROW</text>
<text x="59.4" y="70.8">ROW</text>
<text x="64.7" y="68.3">2</text>
<text x="64.7" y="70.8">3</text>
<text x="85.2" y="70.8">COL</text>
<text x="85.2" y="68.3">COL</text>
<text x="90" y="70.8">8</text>
<text x="90" y="68.3">9</text>
<text x="140.7" y="70.8">ROW</text>
<text x="146" y="70.8">3</text>
<text x="36.6" y="75.9">ROW</text>
<text x="36.6" y="73.3">ROW</text>
<text x="41.8" y="75.9">5</text>
<text x="41.8" y="73.3">4</text>
<text x="59.4" y="75.9">ROW</text>
<text x="59.4" y="73.3">ROW</text>
<text x="64.7" y="75.9">5</text>
<text x="64.7" y="73.3">4</text>
<text x="85.2" y="75.9">COL</text>
<text x="85.2" y="73.3">COL</text>
<text x="90" y="75.9">6</text>
<text x="90" y="73.3">7</text>
<text x="36.6" y="78.4">ROW</text>
<text x="37" y="81">COL</text>
<text x="37" y="83.5">COL</text>
<text x="41.8" y="78.4">6</text>
<text x="41.8" y="81">1</text>
<text x="41.8" y="83.5">2</text>
<text x="59.4" y="78.4">ROW</text>
<text x="59.9" y="83.5">COL</text>
<text x="59.9" y="81">COL</text>
<text x="64.7" y="83.5">2</text>
<text x="64.7" y="81">1</text>
<text x="64.7" y="78.4">6</text>
<text x="85.2" y="81">COL</text>
<text x="85.2" y="78.4">COL</text>
<text x="85.2" y="83.5">COL</text>
<text x="90" y="81">4</text>
<text x="90" y="78.4">5</text>
<text x="90" y="83.5">3</text>
<text x="140.7" y="81">ROW</text>
<text x="146" y="81">2</text>
<text x="10.3" y="85.9">B</text>
<text x="37" y="88.6">COL</text>
<text x="37" y="86">COL</text>
<text x="41.8" y="88.6">4</text>
<text x="41.8" y="86">3</text>
<text x="285.3" y="85.9">B</text>
<text x="37" y="93.7">COL</text>
<text x="37" y="91.1">COL</text>
<text x="41.8" y="93.7">6</text>
<text x="41.8" y="91.1">5</text>
<text x="140.7" y="91.1">ROW</text>
<text x="146" y="91.1">1</text>
<text x="37" y="101.3">COL</text>
<text x="37" y="98.7">COL</text>
<text x="37" y="96.2">COL</text>
<text x="41.8" y="101.3">9</text>
<text x="41.8" y="98.7">8</text>
<text x="41.8" y="96.2">7</text>
<text x="35.8" y="103.8">COL</text>
<text x="40.6" y="103.8">10</text>
<text x="141.2" y="107.6">COL</text>
<text x="141.2" y="102.6">COL</text>
<text x="146" y="107.6">2</text>
<text x="146" y="102.6">1</text>
<text x="141.2" y="112.7">COL</text>
<text x="146" y="112.7">3</text>
<text x="141.2" y="117.8">COL</text>
<text x="146" y="117.8">4</text>
<text x="141.2" y="122.9">COL</text>
<text x="146" y="122.9">5</text>
<text x="141.2" y="128">COL</text>
<text x="146" y="128">6</text>
<text x="10.3" y="135.9">C</text>
<text x="141.2" y="133">COL</text>
<text x="146" y="133">7</text>
<text x="285.3" y="135.9">C</text>
<text x="141.2" y="143.2">COL</text>
<text x="141.2" y="138.1">COL</text>
<text x="146" y="143.2">9</text>
<text x="146" y="138.1">8</text>
<text x="139.9" y="148.3">COL</text>
<text x="144.7" y="148.3">10</text>
<text x="10.3" y="185.9">D</text>
<text x="285.3" y="185.9">D</text>
<text x="35" y="199.9">1</text>
<text x="85" y="199.9">2</text>
<text x="135" y="199.9">3</text>
<text x="185" y="199.9">4</text>
<text x="235" y="199.9">5</text>
<text x="285" y="199.9">6</text>
</g>
<g font-size="1.3" fill="#006464">
<text x="222.5" y="37.4">Shift</text>
<text x="228.1" y="37.4">L</text>
<text x="157.8" y="46.8">0</text>
<text x="167.2" y="46.6">^</text>
<text x="174.6" y="46.6">V</text>
<text x="183.4" y="46.6">C</text>
<text x="192.6" y="46.6">.</text>
<text x="200" y="46.6">3</text>
<text x="208.8" y="46.6">9</text>
<text x="217.7" y="46.6">4</text>
<text x="222.6" y="46.6">Shift</text>
<text x="228.2" y="46.6">R</text>
<text x="231.4" y="46.6">Control</text>
<text x="72.9" y="58">SW1</text>
<text x="158" y="56.7">Đ</text>
<text x="166.9" y="56.7">Ć</text>
<text x="174.5" y="56.7">H</text>
<text x="183.5" y="56.7">A</text>
<text x="192.5" y="56.7">J</text>
<text x="199.9" y="56.7">Q</text>
<text x="209.1" y="56.7">I</text>
<text x="217.7" y="56.7">Z</text>
<text x="224.8" y="56.7">F2</text>
<text x="238.2" y="54.2">Cursor</text>
<text x="245.5" y="54.2">Up</text>
<text x="69.2" y="60.6">SW_DIP_x08</text>
<text x="238" y="64.4">Cursor</text>
<text x="245.3" y="64.4">Down</text>
<text x="158" y="66.9">Š</text>
<text x="166.9" y="66.9">Ž</text>
<text x="174.5" y="66.9">G</text>
<text x="183.4" y="66.9">S</text>
<text x="192.3" y="66.9">K</text>
<text x="199.8" y="66.9">W</text>
<text x="208.8" y="66.9">U</text>
<text x="217.9" y="66.9">T</text>
<text x="224.8" y="66.9">F3</text>
<text x="157.9" y="77.1">-</text>
<text x="166.9" y="77.1">/</text>
<text x="174.5" y="77.1">B</text>
<text x="183.4" y="77.1">X</text>
<text x="192.6" y="77.1">,</text>
<text x="200" y="77.1">2</text>
<text x="208.8" y="77.1">8</text>
<text x="217.7" y="77.1">5</text>
<text x="223" y="77.1">SPACE</text>
<text x="231.9" y="77.1">ENTER</text>
<text x="52.1" y="83.4">J1</text>
<text x="52.1" y="86">Conn_01x16</text>
<text x="158" y="87.2">P</text>
<text x="166.9" y="87.2">Č</text>
<text x="174.6" y="87.2">F</text>
<text x="183.4" y="87.2">D</text>
<text x="192.4" y="87.2">L</text>
<text x="200" y="87.2">E</text>
<text x="208.8" y="87.2">O</text>
<text x="217.7" y="87.2">R</text>
<text x="224.8" y="87.2">F1</text>
<text x="238.4" y="84.7">Cursor</text>
<text x="245.7" y="84.7">Left</text>
<text x="238" y="94.3">Cursor</text>
<text x="245.3" y="94.3">Right</text>
<text x="157.9" y="97.4">+</text>
<text x="167.1" y="97.4">*</text>
<text x="174.5" y="97.4">N</text>
<text x="183.5" y="97.4">Y</text>
<text x="192.2" y="97.4">M</text>
<text x="200" y="97.4">1</text>
<text x="208.8" y="97.4">7</text>
<text x="217.7" y="97.4">6</text>
<text x="224.8" y="97.4">F4</text>
</g>
<g font-size="1.3" fill="#a90000">
<text x="45.6" y="64.5">1</text>
<text x="69.1" y="64.5">1</text>
<text x="78.7" y="64.5">16</text>
<text x="45.6" y="67.1">2</text>
<text x="45.6" y="69.6">3</text>
<text x="69.1" y="67.1">2</text>
<text x="69.1" y="69.6">3</text>
<text x="78.7" y="69.6">14</text>
<text x="78.7" y="67.1">15</text>
<text x="45.6" y="72.1">4</text>
<text x="45.6" y="74.7">5</text>
<text x="45.6" y="77.2">6</text>
<text x="69.1" y="72.1">4</text>
<text x="69.1" y="74.7">5</text>
<text x="69.1" y="77.2">6</text>
<text x="78.7" y="77.2">11</text>
<text x="78.7" y="74.7">12</text>
<text x="78.7" y="72.1">13</text>
<text x="45.6" y="79.8">7</text>
<text x="45.6" y="82.3">8</text>
<text x="69.1" y="79.8">7</text>
<text x="69.1" y="82.3">8</text>
<text x="78.7" y="79.8">10</text>
<text x="79.3" y="82.3">9</text>
<text x="45" y="87.4">10</text>
<text x="45" y="89.9">11</text>
<text x="45.6" y="84.8">9</text>
<text x="45" y="92.5">12</text>
<text x="45" y="95">13</text>
<text x="45" y="97.5">14</text>
<text x="45" y="100.1">15</text>
<text x="45" y="102.6">16</text>
</g>
<g font-size=".6" fill="#006464">
<text x="225" y="32.3">S61</text>
<text x="157.7" y="42.4">S51</text>
<text x="166.6" y="42.4">S52</text>
<text x="174.2" y="42.4">S53</text>
<text x="183.1" y="42.4">S54</text>
<text x="192" y="42.4">S55</text>
<text x="199.6" y="42.4">S56</text>
<text x="208.5" y="42.4">S57</text>
<text x="217.4" y="42.4">S58</text>
<text x="225" y="42.4">S59</text>
<text x="233.9" y="42.4">S60</text>
<text x="157.7" y="52.6">S41</text>
<text x="166.6" y="52.6">S42</text>
<text x="174.2" y="52.6">S43</text>
<text x="183.1" y="52.6">S44</text>
<text x="192" y="52.6">S45</text>
<text x="199.6" y="52.6">S46</text>
<text x="208.5" y="52.6">S47</text>
<text x="217.4" y="52.6">S48</text>
<text x="225" y="52.6">S49</text>
<text x="233.9" y="52.6">S50</text>
<text x="157.7" y="62.7">S31</text>
<text x="166.6" y="62.7">S32</text>
<text x="174.2" y="62.7">S33</text>
<text x="183.1" y="62.7">S34</text>
<text x="192" y="62.7">S35</text>
<text x="199.6" y="62.7">S36</text>
<text x="208.5" y="62.7">S37</text>
<text x="217.4" y="62.7">S38</text>
<text x="225" y="62.7">S39</text>
<text x="233.9" y="62.7">S40</text>
<text x="157.7" y="72.9">S21</text>
<text x="166.6" y="72.9">S22</text>
<text x="174.2" y="72.9">S23</text>
<text x="183.1" y="72.9">S24</text>
<text x="192" y="72.9">S25</text>
<text x="199.6" y="72.9">S26</text>
<text x="208.5" y="72.9">S27</text>
<text x="217.4" y="72.9">S28</text>
<text x="225" y="72.9">S29</text>
<text x="233.9" y="72.9">S30</text>
<text x="157.7" y="83.1">S11</text>
<text x="166.6" y="83.1">S12</text>
<text x="174.2" y="83.1">S13</text>
<text x="183.1" y="83.1">S14</text>
<text x="192" y="83.1">S15</text>
<text x="199.6" y="83.1">S16</text>
<text x="208.5" y="83.1">S17</text>
<text x="217.4" y="83.1">S18</text>
<text x="225" y="83.1">S19</text>
<text x="233.9" y="83.1">S20</text>
<text x="158" y="93.2">S1</text>
<text x="166.9" y="93.2">S2</text>
<text x="174.5" y="93.2">S3</text>
<text x="183.4" y="93.2">S4</text>
<text x="192.3" y="93.2">S5</text>
<text x="199.9" y="93.2">S6</text>
<text x="208.8" y="93.2">S7</text>
<text x="217.7" y="93.2">S8</text>
<text x="225.3" y="93.2">S9</text>
<text x="233.9" y="93.2">S10</text>
</g>
</svg>
